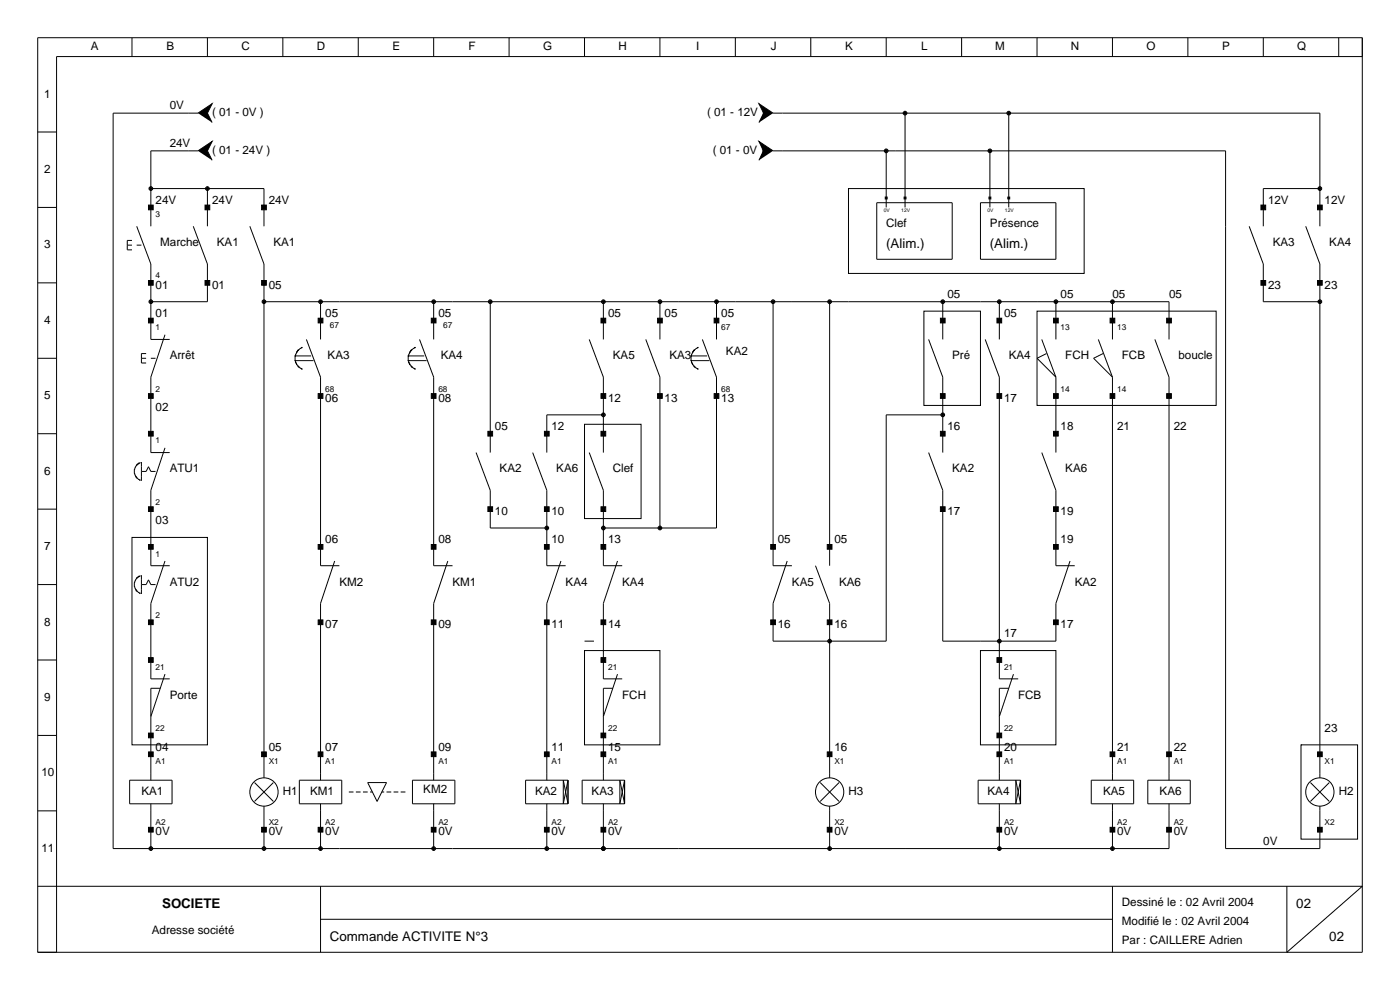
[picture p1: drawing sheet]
<svg xmlns="http://www.w3.org/2000/svg" width="297mm" height="210mm" viewBox="0 0 297 210" stroke-linecap="round" stroke-linejoin="round" font-family="sans-serif">
<g fill="none" stroke="#000" stroke-width=".21">
<path d="M8 8h281v194h-281zM28 8v4M44 8v4M60 8v4M76 8v4M92 8v4M108 8v4M124 8v4M140 8v4M156 8v4M172 8v4M188 8v4"/>
<path d="M204 8v4M220 8v4M236 8v4M252 8v4M268 8v4M284 8v4M289 12h-277v190M8 28h4M42 32h-10v16M42 24h-18v156h224v-9.5M164 24h116v24M164 32h96v148h20v-9"/>
<path d="M188 32v12M192 24v20M210 32v12M214 24v20M8 44h4M27 52h1M28 51h-1v2h1M29 48l3 8v16h4M29 52h1M32 40h24v8M41 48l3 8v8h-12M44 40v8"/>
<path d="M53 48l3 8v109M180 40h50v18h-50zM186 43h16v12h-16zM208 43h16v12h-16zM265 48l3 8v8h12M277 48l3 8v109M280 40h-12v8M8 76h4M8 60h4M30 76h1M31 75h-1v2h1M32 76h1"/>
<path d="M35 71l-3 9v16h4M56 64h192v8M62.5 76.5h4M62.5 75.5h3.5M64.2 73.7h-.2l-.7 .6a2.42 2.42 0 0 0 .8 4h.1M65 72l3 8v40h4M68 64v8M86.5 76.5h4M86.5 75.5h3.5M88.2 73.7l-.5 .2-.4 .4a2.42 2.42 0 0 0 .8 4h.1M89 72l3 8v40h4M92 64v8"/>
<path d="M104 64v32M125 72l3 8v16M128 64v8M137 72l3 8v32M140 64v8M146.5 76.5h4M146.5 75.5h3.5M148.2 73.7l-.5 .2-.4 .4a2.42 2.42 0 0 0 .8 4h.1M149 72l3 8v32h-24M152 64v8M164 64v56h4M176 64v56"/>
<path d="M196 66h12v20h-12zM197 72l3 8v16M200 64v8M209 72l3 8v64h4M212 64v8M220 66h38v20h-38zM221 72l3 8M222 75l-2 1 4 4M224 64v8M233 72l3 8M234 75l-2 1 4 4M236 64v8"/>
<path d="M245 72l3 8v85.5M8 92h4M29.8 98.1l-.2 .1a2.03 2.03 0 0 0-1.1 1.9 2.03 2.03 0 0 0 1.3 1.8M30 98v4M35 95l-3 9v16h4M101 96l3 8v8h12M113 96l3 8v16h4M124 90h12v20h-12zM125 96l3 8v16h4M128 88h-12v8M197 96l3 8v32h24v-8l3-9M200 88h-12v48h-24v-8l3-9"/>
<path d="M221 96l3 8v16h4M224 80v16M236 80v85.5M8 108h4M28 114h16v44h-16zM30 100h1l.5-1 .5 1h1M35 119l-3 9v16h4M71 119l-3 9v37.5M95 119l-3 9v37.5M119 119l-3 9v37.5M131 119l-3 9v16h4M8 124h4"/>
<path d="M29.8 122.1l-.2 .1a2.03 2.03 0 0 0-1.1 1.9 2.03 2.03 0 0 0 1.3 1.8M30 122v4M30 124h1l.5-1 .5 1h1M124 138h16v20h-16zM124 136h2M173 120l3 8v37M208 138h16v20h-16zM8 140h4M8 156h4M34 146h-2v19.5M35 143l-3 9M130 146h-2v19.5"/>
<path d="M131 143l-3 9M214 146h-2v19.5M215 143l-3 9M276 158h12v20h-12zM276 158h.1M8 172h4M27.5 165.5h9v5h-9zM32 170.5v9.5M54 166l4 4M56 165a3 3 0 0 0-3 3 3 3 0 0 0 3 3M56 165a3 3 0 0 1 3 3 3 3 0 0 1-3 3M56 171v9"/>
<path d="M58 166l-4 4M63.5 165.5h9v5h-9zM68 170.5v9.5M74 168h1M75.5 168h1M77 168h1M78 166h4l-2 4zM78.5 168h.5M81 168h.5M82 168h1M83.5 168h1M85 168h1"/>
<path d="M87.5 165.5h9v5h-9zM92 170.5v9.5M116 170.5v9.5M120.5 165.5h-9v5h9M120.5 165.5v5M120.5 165.5l-1 5v-5l1 5M128 170.5v9.5M132.5 165.5h-9v5h9M132.5 165.5v5M132.5 165.5l-1 5v-5l1 5M174 166l4 4M176 165a3 3 0 0 0-3 3 3 3 0 0 0 3 3"/>
<path d="M176 165a3 3 0 0 1 3 3 3 3 0 0 1-3 3M176 171v9M178 166l-4 4M212 170.5v9.5M216.5 165.5h-9v5h9M216.5 165.5v5M216.5 165.5l-1 5v-5l1 5M231.5 165.5h9v5h-9zM236 170.5v9.5M243.5 165.5h9v5h-9zM278 166l4 4M280 165a3 3 0 0 0-3 3 3 3 0 0 0 3 3"/>
<path d="M280 165a3 3 0 0 1 3 3 3 3 0 0 1-3 3M282 166l-4 4M8 188h281l-16 14v-14M68 188v14M68 195h168M236 188v14"/>
</g>
<g fill="#000" stroke="#000" stroke-width=".21">
<path d="M42 24l3-2-1 2 1 2zM42 32l3-2-1 2 1 2zM161 22l3 2-3 2 1-2zM161 30l3 2-3 2 1-2zM31.5 43.5h1v1h-1zM43.5 43.5h1v1h-1zM55.5 43.5h1v1h-1zM187.8 41.8h.4v.4h-.4zM191.8 41.8h.4v.4h-.4zM209.8 41.8h.4v.4h-.4zM213.8 41.8h.4v.4h-.4zM267.5 43.5h1v1h-1z"/>
<path d="M279.5 43.5h1v1h-1zM31.5 59.5h1v1h-1zM31.5 67.5h1v1h-1zM43.5 59.5h1v1h-1zM55.5 59.5h1v1h-1zM67.5 67.5h1v1h-1zM91.5 67.5h1v1h-1zM127.5 67.5h1v1h-1zM139.5 67.5h1v1h-1zM151.5 67.5h1v1h-1zM199.5 67.5h1v1h-1zM211.5 67.5h1v1h-1z"/>
<path d="M223.5 67.5h1v1h-1zM235.5 67.5h1v1h-1zM247.5 67.5h1v1h-1zM267.5 59.5h1v1h-1zM279.5 59.5h1v1h-1zM31.5 83.5h1v1h-1zM31.5 91.5h1v1h-1zM67.5 83.5h1v1h-1zM91.5 83.5h1v1h-1zM103.5 91.5h1v1h-1zM115.5 91.5h1v1h-1zM127.5 91.5h1v1h-1z"/>
<path d="M127.5 83.5h1v1h-1zM139.5 83.5h1v1h-1zM151.5 83.5h1v1h-1zM199.5 83.5h1v1h-1zM199.5 91.5h1v1h-1zM211.5 83.5h1v1h-1zM223.5 83.5h1v1h-1zM223.5 91.5h1v1h-1zM235.5 83.5h1v1h-1zM247.5 83.5h1v1h-1zM31.5 107.5h1v1h-1zM31.5 115.5h1v1h-1z"/>
<path d="M67.5 115.5h1v1h-1zM91.5 115.5h1v1h-1zM103.5 107.5h1v1h-1zM115.5 107.5h1v1h-1zM115.5 115.5h1v1h-1zM127.5 107.5h1v1h-1zM127.5 115.5h1v1h-1zM163.5 115.5h1v1h-1zM175.5 115.5h1v1h-1zM199.5 107.5h1v1h-1zM223.5 107.5h1v1h-1zM223.5 115.5h1v1h-1z"/>
<path d="M31.5 131.5h1v1h-1zM67.5 131.5h1v1h-1zM91.5 131.5h1v1h-1zM115.5 131.5h1v1h-1zM127.5 131.5h1v1h-1zM163.5 131.5h1v1h-1zM175.5 131.5h1v1h-1zM223.5 131.5h1v1h-1zM31.5 139.5h1v1h-1zM31.5 155.5h1v1h-1zM127.5 139.5h1v1h-1zM127.5 155.5h1v1h-1z"/>
<path d="M211.5 139.5h1v1h-1zM211.5 155.5h1v1h-1zM31.5 159.5h1v1h-1zM31.5 175.5h1v1h-1zM55.5 159.5h1v1h-1zM55.5 175.5h1v1h-1zM67.5 159.5h1v1h-1zM67.5 175.5h1v1h-1zM91.5 159.5h1v1h-1zM91.5 175.5h1v1h-1zM115.5 159.5h1v1h-1zM115.5 175.5h1v1h-1z"/>
<path d="M127.5 159.5h1v1h-1zM127.5 175.5h1v1h-1zM175.5 159.5h1v1h-1zM175.5 175.5h1v1h-1zM211.5 159.5h1v1h-1zM211.5 175.5h1v1h-1zM235.5 159.5h1v1h-1zM235.5 175.5h1v1h-1zM247.5 159.5h1v1h-1zM247.5 175.5h1v1h-1zM279.5 159.5h1v1h-1zM279.5 175.5h1v1h-1z"/>
<path d="M187.8 31.7l.2-.1-.4 .4zM188 31.6l.4 .4zM188.4 32l-.4 .4zM187.6 32l.4 .4z"/>
<path d="M191.7 23.8l.3-.2-.4 .4zM192 23.6l.4 .4zM192.4 24l-.4 .4zM191.6 24l.4 .4z"/>
<path d="M209.8 31.7l.2-.1-.4 .4zM210 31.6l.4 .4zM210.4 32l-.4 .4zM209.6 32l.4 .4z"/>
<path d="M213.7 23.8l.3-.2-.4 .4zM214 23.6l.4 .4zM214.4 24l-.4 .4zM213.6 24l.4 .4z"/>
<path d="M31.7 39.8l.3-.2-.4 .4zM32 39.6l.4 .4zM32.4 40l-.4 .4zM31.6 40l.4 .4z"/>
<path d="M43.8 39.7l.2-.1-.4 .4zM44 39.6l.4 .4zM44.4 40l-.4 .4zM43.6 40l.4 .4z"/>
<path d="M279.8 39.7l.2-.1-.4 .4zM280 39.6l.4 .4zM280 40.4l.4-.4zM279.6 40l.4 .4z"/>
<path d="M31.8 63.7l.2-.1-.4 .4zM32 63.6l.4 .4zM32.4 64l-.4 .4zM31.6 64l.4 .4z"/>
<path d="M55.8 63.7l.2-.1-.4 .4zM56 63.6l.4 .4zM56.4 64l-.4 .4zM55.6 64l.4 .4z"/>
<path d="M67.8 63.7l.2-.1-.4 .4zM68 63.6l.4 .4zM68.4 64l-.4 .4zM67.6 64l.4 .4z"/>
<path d="M91.8 63.7l.2-.1-.4 .4zM92 63.6l.4 .4zM92.4 64l-.4 .4zM91.6 64l.4 .4z"/>
<path d="M103.8 63.7l.2-.1-.4 .4zM104 63.6l.4 .4zM104.4 64l-.4 .4zM103.6 64l.4 .4z"/>
<path d="M127.8 63.7l.2-.1-.4 .4zM128 63.6l.4 .4zM128.4 64l-.4 .4zM127.6 64l.4 .4z"/>
<path d="M139.8 63.7l.2-.1-.4 .4zM140 63.6l.4 .4zM140.4 64l-.4 .4zM139.6 64l.4 .4z"/>
<path d="M151.7 63.8l.3-.2-.4 .4zM152 63.6l.4 .4zM152.4 64l-.4 .4zM151.6 64l.4 .4z"/>
<path d="M163.7 63.8l.3-.2-.4 .4zM164 63.6l.4 .4zM164.4 64l-.4 .4zM163.6 64l.4 .4z"/>
<path d="M175.8 63.7l.2-.1-.4 .4zM176 63.6l.4 .4zM176.4 64l-.4 .4zM175.6 64l.4 .4z"/>
<path d="M199.7 63.8l.3-.2-.4 .4zM200 63.6l.4 .4zM200.4 64l-.4 .4zM199.6 64l.4 .4z"/>
<path d="M211.7 63.8l.3-.2-.4 .4zM212 63.6l.4 .4zM212.4 64l-.4 .4zM211.6 64l.4 .4z"/>
<path d="M223.8 63.7l.2-.1-.4 .4zM224 63.6l.4 .4zM224.4 64l-.4 .4zM223.6 64l.4 .4z"/>
<path d="M235.8 63.7l.2-.1-.4 .4zM236 63.6l.4 .4zM236.4 64l-.4 .4zM235.6 64l.4 .4z"/>
<path d="M279.8 63.7l.2-.1-.4 .4zM280 63.6l.4 .4zM280 64.4l.4-.4zM279.6 64l.4 .4z"/>
<path d="M127.7 87.8l.3-.2-.4 .4zM128 87.6l.4 .4zM128.4 88l-.4 .4zM127.6 88l.4 .4z"/>
<path d="M199.7 87.8l.3-.2-.4 .4zM200 87.6l.4 .4zM200.4 88l-.4 .4zM199.6 88l.4 .4z"/>
<path d="M115.7 111.8l.3-.2-.4 .4zM116 111.6l.4 .4zM116.4 112l-.4 .4zM115.6 112l.4 .4z"/>
<path d="M127.7 111.8l.3-.2-.4 .4zM128 111.6l.4 .4zM128.4 112l-.4 .4zM127.6 112l.4 .4z"/>
<path d="M139.8 111.7l.2-.1-.4 .4zM140 111.6l.4 .4zM140.4 112l-.4 .4zM139.6 112l.4 .4z"/>
<path d="M175.7 135.8l.3-.2-.4 .4zM176 135.6l.4 .4zM176.4 136l-.4 .4zM175.6 136l.4 .4z"/>
<path d="M211.7 135.8l.3-.2-.4 .4zM212 135.6l.4 .4zM212.4 136l-.4 .4zM211.6 136l.4 .4z"/>
<path d="M31.7 179.8l.3-.2-.4 .4zM32 179.6l.4 .4zM32 180.4l.4-.4zM31.6 180l.4 .4z"/>
<path d="M55.7 179.8l.3-.2-.4 .4zM56 179.6l.4 .4zM56 180.4l.4-.4zM55.6 180l.4 .4z"/>
<path d="M67.7 179.8l.3-.2-.4 .4zM68 179.6l.4 .4zM68 180.4l.4-.4zM67.6 180l.4 .4z"/>
<path d="M91.8 179.7l.2-.1-.4 .4zM92 179.6l.4 .4zM92 180.4l.4-.4zM91.6 180l.4 .4z"/>
<path d="M115.7 179.8l.3-.2-.4 .4zM116 179.6l.4 .4zM116 180.4l.4-.4zM115.6 180l.4 .4z"/>
<path d="M127.7 179.8l.3-.2-.4 .4zM128 179.6l.4 .4zM128 180.4l.4-.4zM127.6 180l.4 .4z"/>
<path d="M127.7 179.8l.3-.2-.4 .4zM128 179.6l.4 .4zM128 180.4l.4-.4zM127.6 180l.4 .4z"/>
<path d="M175.7 179.8l.3-.2-.4 .4zM176 179.6l.4 .4zM176.4 180l-.4 .4zM175.6 180l.4 .4z"/>
<path d="M211.7 179.8l.3-.2-.4 .4zM212 179.6l.4 .4zM212 180.4l.4-.4zM211.6 180l.4 .4z"/>
<path d="M235.8 179.7l.2-.1-.4 .4zM236 179.6l.4 .4zM236 180.4l.4-.4zM235.6 180l.4 .4z"/>
</g>
<g fill="#000">
<path d="M188 31.6l.4 .4-.4 .4-.4-.4zM191.6 24l.4-.4 .4 .4-.4 .4zM210 31.6l.4 .4-.4 .4-.4-.4zM213.6 24l.4-.4 .4 .4-.4 .4zM31.6 40l.4-.4 .4 .4-.4 .4zM44 39.6l.4 .4-.4 .4-.4-.4zM280 39.6l.4 .4-.4 .4-.4-.4zM31.6 64l.4-.4 .4 .4-.4 .4zM55.6 64l.4-.4 .4 .4-.4 .4zM67.6 64l.4-.4 .4 .4-.4 .4zM92 63.6l.4 .4-.4 .4-.4-.4zM103.6 64l.4-.4 .4 .4-.4 .4z"/>
<path d="M127.6 64l.4-.4 .4 .4-.4 .4zM140 63.6l.4 .4-.4 .4-.4-.4zM151.6 64l.4-.4 .4 .4-.4 .4zM163.6 64l.4-.4 .4 .4-.4 .4zM175.6 64l.4-.4 .4 .4-.4 .4zM199.6 64l.4-.4 .4 .4-.4 .4zM211.6 64l.4-.4 .4 .4-.4 .4zM224 63.6l.4 .4-.4 .4-.4-.4zM236 63.6l.4 .4-.4 .4-.4-.4zM280 63.6l.4 .4-.4 .4-.4-.4zM128 87.6l.4 .4-.4 .4-.4-.4zM199.6 88l.4-.4 .4 .4-.4 .4z"/>
<path d="M115.6 112l.4-.4 .4 .4-.4 .4zM127.6 112l.4-.4 .4 .4-.4 .4zM140 111.6l.4 .4-.4 .4-.4-.4zM175.6 136l.4-.4 .4 .4-.4 .4zM211.6 136l.4-.4 .4 .4-.4 .4zM31.6 180l.4-.4 .4 .4-.4 .4zM55.6 180l.4-.4 .4 .4-.4 .4zM67.6 180l.4-.4 .4 .4-.4 .4zM92 179.6l.4 .4-.4 .4-.4-.4zM115.6 180l.4-.4 .4 .4-.4 .4zM127.6 180l.4-.4 .4 .4-.4 .4zM175.6 180l.4-.4 .4 .4-.4 .4z"/>
<path d="M211.6 180l.4-.4 .4 .4-.4 .4zM236 179.6l.4 .4-.4 .4-.4-.4z"/>
</g>
<g font-size="2.8">
<text x="188" y="52.5">(Alim.)</text>
<text x="210" y="52.5">(Alim.)</text>
<text x="34.4" y="192.5">SOCIETE</text>
<text x="275" y="192.5">02</text>
<text x="70" y="199.5">Commande ACTIVITE N°3</text>
<text x="282" y="199.5">02</text>
</g>
<g font-size="2.5">
<text x="19.3" y="10.7">A</text>
<text x="35.3" y="10.7">B</text>
<text x="51.2" y="10.7">C</text>
<text x="67.2" y="10.7">D</text>
<text x="83.3" y="10.7">E</text>
<text x="99.4" y="10.7">F</text>
<text x="115.2" y="10.7">G</text>
<text x="131.2" y="10.7">H</text>
<text x="147.7" y="10.7">I</text>
<text x="163.5" y="10.7">J</text>
<text x="179.3" y="10.7">K</text>
<text x="195.4" y="10.7">L</text>
<text x="211.1" y="10.7">M</text>
<text x="227.2" y="10.7">N</text>
<text x="243.2" y="10.7">O</text>
<text x="259.3" y="10.7">P</text>
<text x="275.2" y="10.7">Q</text>
<text x="9.4" y="20.7">1</text>
<text x="36" y="23.2">0V</text>
<text x="45" y="24.7">( 01 - 0V )</text>
<text x="150" y="24.7">( 01 - 12V )</text>
<text x="36" y="31.2">24V</text>
<text x="45" y="32.7">( 01 - 24V )</text>
<text x="151.2" y="32.7">( 01 - 0V )</text>
<text x="9.4" y="36.7">2</text>
<text x="33" y="43.2">24V</text>
<text x="45" y="43.2">24V</text>
<text x="57" y="43.2">24V</text>
<text x="269" y="43.2">12V</text>
<text x="281" y="43.2">12V</text>
<text x="9.4" y="52.7">3</text>
<text x="34" y="52.2">Marche</text>
<text x="46" y="52.2">KA1</text>
<text x="58" y="52.2">KA1</text>
<text x="188" y="48.2">Clef</text>
<text x="210" y="48.2">Présence</text>
<text x="270" y="52.2">KA3</text>
<text x="282" y="52.2">KA4</text>
<text x="33" y="61.2">01</text>
<text x="45" y="61.2">01</text>
<text x="57" y="61.2">05</text>
<text x="201" y="63.2">05</text>
<text x="225" y="63.2">05</text>
<text x="236" y="63.2">05</text>
<text x="248" y="63.2">05</text>
<text x="269" y="61.2">23</text>
<text x="281" y="61.2">23</text>
<text x="9.4" y="68.7">4</text>
<text x="33" y="67.2">01</text>
<text x="69" y="67.2">05</text>
<text x="93" y="67.2">05</text>
<text x="129" y="67.2">05</text>
<text x="141" y="67.2">05</text>
<text x="153" y="67.2">05</text>
<text x="213" y="67.2">05</text>
<text x="36" y="76.2">Arrêt</text>
<text x="69.5" y="76.2">KA3</text>
<text x="93.5" y="76.2">KA4</text>
<text x="130" y="76.2">KA5</text>
<text x="142" y="76.2">KA3</text>
<text x="154" y="75.2">KA2</text>
<text x="202" y="76.2">Pré</text>
<text x="214" y="76.2">KA4</text>
<text x="226" y="76.2">FCH</text>
<text x="238" y="76.2">FCB</text>
<text x="250" y="76.2">boucle</text>
<text x="9.4" y="84.7">5</text>
<text x="33" y="87.2">02</text>
<text x="69" y="85.2">06</text>
<text x="93" y="85.2">08</text>
<text x="129" y="85.2">12</text>
<text x="141" y="85.2">13</text>
<text x="153" y="85.2">13</text>
<text x="213" y="85.2">17</text>
<text x="105" y="91.2">05</text>
<text x="117" y="91.2">12</text>
<text x="201" y="91.2">16</text>
<text x="225" y="91.2">18</text>
<text x="237" y="91.2">21</text>
<text x="249" y="91.2">22</text>
<text x="9.4" y="100.7">6</text>
<text x="36" y="100.2">ATU1</text>
<text x="106" y="100.2">KA2</text>
<text x="118" y="100.2">KA6</text>
<text x="130" y="100.2">Clef</text>
<text x="202" y="100.2">KA2</text>
<text x="226" y="100.2">KA6</text>
<text x="33" y="111.2">03</text>
<text x="105" y="109.2">10</text>
<text x="117" y="109.2">10</text>
<text x="201" y="109.2">17</text>
<text x="225" y="109.2">19</text>
<text x="9.4" y="116.7">7</text>
<text x="69" y="115.2">06</text>
<text x="93" y="115.2">08</text>
<text x="117" y="115.2">10</text>
<text x="129" y="115.2">13</text>
<text x="165" y="115.2">05</text>
<text x="177" y="115.2">05</text>
<text x="225" y="115.2">19</text>
<text x="36" y="124.2">ATU2</text>
<text x="72" y="124.2">KM2</text>
<text x="96" y="124.2">KM1</text>
<text x="120" y="124.2">KA4</text>
<text x="132" y="124.2">KA4</text>
<text x="168" y="124.2">KA5</text>
<text x="178" y="124.2">KA6</text>
<text x="228" y="124.2">KA2</text>
<text x="9.4" y="132.7">8</text>
<text x="69" y="133.2">07</text>
<text x="93" y="133.2">09</text>
<text x="117" y="133.2">11</text>
<text x="129" y="133.2">14</text>
<text x="165" y="133.2">16</text>
<text x="177" y="133.2">16</text>
<text x="213" y="135.2">17</text>
<text x="225" y="133.2">17</text>
<text x="9.4" y="148.7">9</text>
<text x="36" y="148.2">Porte</text>
<text x="132" y="148.2">FCH</text>
<text x="216" y="148.2">FCB</text>
<text x="281" y="155.2">23</text>
<text x="33" y="159.2">04</text>
<text x="57" y="159.2">05</text>
<text x="69" y="159.2">07</text>
<text x="93" y="159.2">09</text>
<text x="117" y="159.2">11</text>
<text x="129" y="159.2">15</text>
<text x="177" y="159.2">16</text>
<text x="213" y="159.2">20</text>
<text x="237" y="159.2">21</text>
<text x="249" y="159.2">22</text>
<text x="8.8" y="164.7">10</text>
<text x="30" y="168.7">KA1</text>
<text x="60" y="168.7">H1</text>
<text x="65.8" y="168.7">KM1</text>
<text x="89.8" y="168.2">KM2</text>
<text x="113.5" y="168.7">KA2</text>
<text x="125.5" y="168.7">KA3</text>
<text x="180" y="168.7">H3</text>
<text x="209.5" y="168.7">KA4</text>
<text x="234" y="168.7">KA5</text>
<text x="246" y="168.7">KA6</text>
<text x="284" y="168.7">H2</text>
<text x="33" y="177.2">0V</text>
<text x="57" y="177.2">0V</text>
<text x="69" y="177.2">0V</text>
<text x="93" y="177.2">0V</text>
<text x="117" y="177.2">0V</text>
<text x="129" y="177.2">0V</text>
<text x="177" y="177.2">0V</text>
<text x="213" y="177.2">0V</text>
<text x="237" y="177.2">0V</text>
<text x="249" y="177.2">0V</text>
<text x="268" y="179.2">0V</text>
<text x="8.8" y="180.7">11</text>
<text x="238" y="192.2">Dessiné le : 02 Avril 2004</text>
<text x="238" y="196.2">Modifié le : 02 Avril 2004</text>
<text x="32.2" y="198.2">Adresse société</text>
<text x="238" y="200.2">Par : CAILLERE Adrien</text>
</g>
<g font-size="1.8">
<text x="33" y="46.1">3</text>
<text x="33" y="59.1">4</text>
<text x="33" y="70.1">1</text>
<text x="70" y="69.6">67</text>
<text x="94" y="69.6">67</text>
<text x="153" y="70.1">67</text>
<text x="225" y="70.1">13</text>
<text x="237" y="70.1">13</text>
<text x="33" y="83.1">2</text>
<text x="69" y="83.1">68</text>
<text x="93" y="83.1">68</text>
<text x="153" y="83.1">68</text>
<text x="225" y="83.1">14</text>
<text x="237" y="83.1">14</text>
<text x="33" y="94.1">1</text>
<text x="33" y="107.1">2</text>
<text x="33" y="118.1">1</text>
<text x="33" y="131.1">2</text>
<text x="33" y="142.1">21</text>
<text x="129" y="142.1">21</text>
<text x="213" y="142.1">21</text>
<text x="33" y="155.1">22</text>
<text x="129" y="155.1">22</text>
<text x="213" y="155.1">22</text>
<text x="33" y="162.1">A1</text>
<text x="57" y="162.1">X1</text>
<text x="69" y="162.1">A1</text>
<text x="93" y="162.1">A1</text>
<text x="117" y="162.1">A1</text>
<text x="129" y="162.1">A1</text>
<text x="177" y="162.1">X1</text>
<text x="213" y="162.1">A1</text>
<text x="237" y="162.1">A1</text>
<text x="249" y="162.1">A1</text>
<text x="281" y="162.1">X1</text>
<text x="33" y="175.1">A2</text>
<text x="57" y="175.1">X2</text>
<text x="69" y="175.1">A2</text>
<text x="93" y="175.1">A2</text>
<text x="117" y="175.1">A2</text>
<text x="129" y="175.1">A2</text>
<text x="177" y="175.1">X2</text>
<text x="213" y="175.1">A2</text>
<text x="237" y="175.1">A2</text>
<text x="249" y="175.1">A2</text>
<text x="281" y="175.1">X2</text>
</g>
<g font-size="1.1">
<text x="187.5" y="44.9">0V</text>
<text x="191.2" y="44.9">12V</text>
<text x="209.5" y="44.9">0V</text>
<text x="213.2" y="44.9">12V</text>
</g>
</svg>
